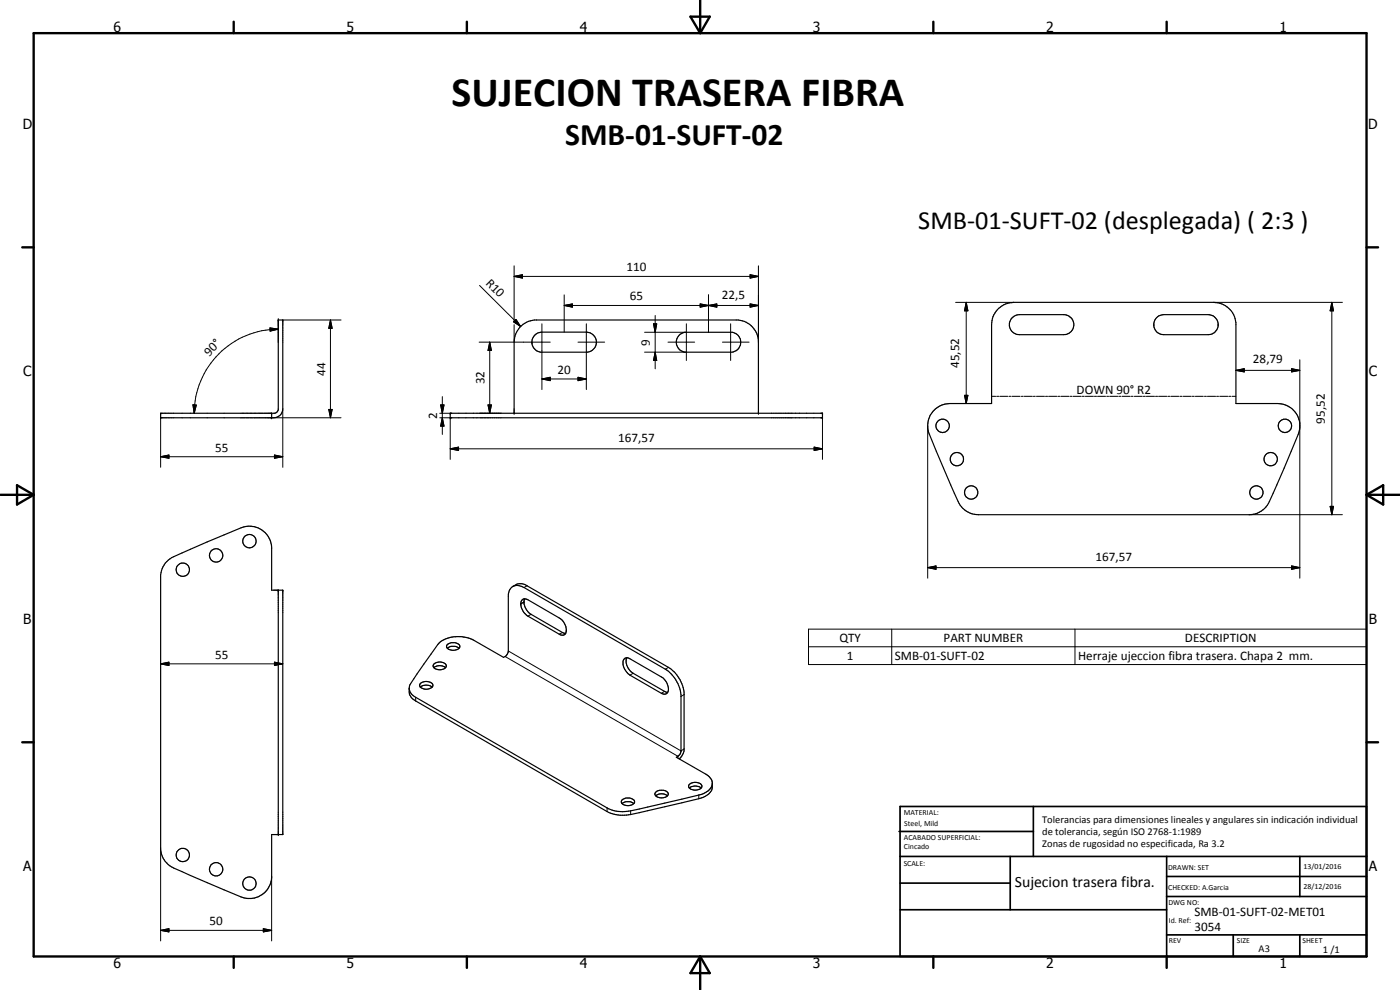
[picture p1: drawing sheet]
<svg xmlns="http://www.w3.org/2000/svg" width="420mm" height="297mm" viewBox="0 0 420 297" stroke-linecap="round" stroke-linejoin="round" font-family="sans-serif">
<g fill="none" stroke="#000" stroke-width=".35">
<path d="M299.8 92.5l2-1.3 2.4-.5h60.1a6.8 6.8 0 0 1 6.6 6.1v24.3h12.5a6.9 6.9 0 0 1 6.2 4l.5 2-.1 1.6-.4 1.6-8.7 20.2a6.7 6.7 0 0 1-6 3.9h-81.2a6.6 6.6 0 0 1-6.1-3.9 253.1 253.1 0 0 1-9.1-21.8 6.7 6.7 0 0 1 6.6-7.6h12.5v-23.7a6.4 6.4 0 0 1 2.2-4.9zM303.7 95.4l1-.7 1.2-.3h13.4a3 3 0 0 1 3 3 3 3 0 0 1-3 3h-13.4a2.99 2.99 0 0 1-2.7-1.8 2.99 2.99 0 0 1 .5-3.2zM347.1 95.3l.7-.5 1.5-.4h13.3a3 3 0 0 1 3 3 3 3 0 0 1-3 3h-13.3a3 3 0 0 1-2.8-1.8 3 3 0 0 1 .6-3.3zM160.5 100.5l1-.6 1.1-.2h13.4a3 3 0 0 1 3 2.8 3 3 0 0 1-2.7 3.2h-14a3 3 0 0 1-2.5-2.1 3 3 0 0 1 .7-3.1zM203.8 100.6l.6-.5 1.2-.4h14.1a3 3 0 0 1 2.6 3 3 3 0 0 1-2.6 3h-14.1a3 3 0 0 1-1.8-5.1zM48.2 124h34.3l.5-.2 .5-.9v-26.9h1.4v26.7a2.65 2.65 0 0 1-2.7 2.6h-34zM81.5 124v1.3M135.1 124h111.7v1.3h-111.7zM154.3 124v-21.3a6.8 6.8 0 0 1 6-6.7h61.3a6.7 6.7 0 0 1 6 6.1v21.9M50.5 168.1a11.8 11.8 0 0 1 4.1-2.2l17.7-7.5a6.9 6.9 0 0 1 7.2 1.4l.8 .9a6.2 6.2 0 0 1 1.2 3.4v13h3.4v73.3h-3.4v12.9a6.7 6.7 0 0 1-9.2 5.8l-20.2-8.7a6.6 6.6 0 0 1-3.9-5.4v-82.5l.3-1.3a6.5 6.5 0 0 1 2-3.1zM83.5 177.1v73.3M153.9 175.9a3.5 3.5 0 0 1 4.3-.1l42.9 24.7a10.1 10.1 0 0 1 3.5 4.6l.7 2.8v17.2a5.1 5.1 0 0 1-1.4 2.6"/>
<path d="M157.5 179.7a4.1 4.1 0 0 0 1.9 4.6l9.4 5.5 .9 .2M130.2 199.3a2.49 2.49 0 0 1 3.7 .4 2.05 2.05 0 0 1-3.1 1 .92 .92 0 0 1-.6-1.4zM134.2 193.5a2.77 2.77 0 0 1 3.6 0 .91 .91 0 0 1-.7 1.4 2.12 2.12 0 0 1-3.1-1.1zM134.3 194.5l1.2-.6 1.3 .1 1 .5M156.6 180.1l.5-.4 1.3 .3 9.4 5.4a3.8 3.8 0 0 1 1.7 4.9l-.6 .3-.8-.1-9.7-5.6a4 4 0 0 1-1.8-4.8zM187.4 197.7l.6-.3 .8 .1 9.7 5.6a3.9 3.9 0 0 1 1.7 4.8l-.6 .4-1.1-.3-9.5-5.4a4.3 4.3 0 0 1-1.8-4.7zM188.1 197.4a4.2 4.2 0 0 0 1.9 4.6l9.4 5.4 1 .4M122.8 206.5a3.5 3.5 0 0 0 1.9 3.8l57.5 33.2a10.7 10.7 0 0 0 7.1 .9l15.3-3.5 6.8-1.8a3.8 3.8 0 0 0 2.4-2.7v-1.6a2.99 2.99 0 0 0-1.7-2.3l-9.1-5.3a2.14 2.14 0 0 0 1.4-1.7v-17.1a10.6 10.6 0 0 0-4.7-7.6l-42.4-24.5a2.84 2.84 0 0 0-3.1-.4 2.84 2.84 0 0 0-1.6 2.6l-.1 17.1a2.42 2.42 0 0 1-1.4 1.6l-9.5-5.4a10.5 10.5 0 0 0-7.2-.3 6.2 6.2 0 0 0-3 1.9l-8.2 11.7a2.75 2.75 0 0 0 1.5 4.1l57.5 33.2a10 10 0 0 0 7.1 .9l20.7-4.8a4.7 4.7 0 0 0 3.8-3.2M126.1 205.1a2.54 2.54 0 0 1 3.8 .4 2.11 2.11 0 0 1-2.8 1.2 1.04 1.04 0 0 1-1-1.6zM126.1 206.2a2.94 2.94 0 0 1 3.6 0M130.2 200.3a2.88 2.88 0 0 1 3.5 0M196.8 237.7l.9-.5 1.4-.1a1.1 1.1 0 0 1 1.2 .5 1.1 1.1 0 0 1-.1 1.3 2.53 2.53 0 0 1-3.7-.6z"/>
<path d="M196.8 238.8a2.73 2.73 0 0 1 3.5 0M206.8 235.4a2.54 2.54 0 0 1 3.8 .4 2.12 2.12 0 0 1-3.1 1.1 .91 .91 0 0 1-.7-1.5zM206.9 236.5a2.67 2.67 0 0 1 3.5 0M186.6 240.1a2.72 2.72 0 0 1 3.3-.3l.5 .5a1.64 1.64 0 0 1-2.1 1.4 1.42 1.42 0 0 1-1.8-1.4zM186.7 241.1a2.81 2.81 0 0 1 3.3-.1l.2 .1"/>
<circle cx="282.9" cy="127.7" r="2.01"/>
<circle cx="287.2" cy="137.8" r="2"/>
<circle cx="381.3" cy="137.8" r="1.99"/>
<circle cx="385.6" cy="127.7" r="1.99"/>
<circle cx="291.5" cy="147.8" r="2"/>
<circle cx="377.1" cy="147.8" r="2"/>
<circle cx="54.9" cy="170.9" r="2.02"/>
<circle cx="64.9" cy="166.6" r="2.01"/>
<circle cx="74.8" cy="162.4" r="2.01"/>
<circle cx="54.9" cy="256.5" r="2"/>
<circle cx="64.9" cy="260.8" r="2"/>
<circle cx="74.9" cy="265.1" r="2.01"/>
</g>
<g fill="none" stroke="#000" stroke-width=".3">
<path d="M154.3 79.8v16.7M227.6 79.8v22.9M81 98.4l2.5 .4-2.4 .6zM83.5 98.8a25.3 25.3 0 0 0-25.2 25.2M83.5 95.6v7.1M84.9 96h17.5M99.2 96l.5 2.5h-1zM99.2 96v29.3M143.9 85.6l12.3 12.4M154.1 96.6l.7-.8 1.4 2.2zM154.3 82.9l2.5-.5v1zM154.3 82.9h73.3"/>
<path d="M154.3 97.4v5.3M154.8 95.8l1.4 2.2-2.1-1.4zM162.6 97.2v19.7M169.3 91.7l2.5-.5v1zM169.3 91.7h58.3M169.3 88.5v11.2M176 97.2v19.7M193.5 99.7h12.4M196.1 97.2h1l-.5 2.5zM196.6 94.7v16M206 97.2v11M210.1 91.2l2.5 .5-2.5 .5z"/>
<path d="M212.6 91.7l2.5-.5v1zM212.6 88.5v11.2M219.3 97.2v11M225.1 82.4l2.5 .5-2.5 .5zM225.1 91.2l2.5 .5-2.5 .5zM286.8 90.7h17.4M290 90.7l.5 2.6h-1zM290 90.7v30.4M364.3 90.7h38.6M399.7 90.7l.5 2.6h-1zM399.7 90.7v63.7M132.7 119v11.3"/>
<path d="M143.8 102.7h21.3M147 102.7l.5 2.5h-1zM147 102.7v21.3M162.6 113.7l2.5-.5v1zM162.6 113.7h13.4M173.5 113.2l2.5 .5-2.5 .5zM173.5 102.7h8M193.5 105.7h12.4M196.6 105.7l.5 2.5h-1zM200.5 102.7h8M216.8 102.7h8M289.5 118.6h1l-.5 2.5z"/>
<path d="M297.6 118.9h1.2M299.1 118.9h.7M300 118.9h2.5M302.8 118.9h.6M303.7 118.9h2.4M306.5 118.9h.6M307.4 118.9h2.4M310.1 118.9h.6M311.1 118.9h2.4M313.8 118.9h.6M314.7 118.9h2.4M317.4 118.9h.7"/>
<path d="M318.4 118.9h2.4M321.1 118.9h.6M322 118.9h2.5M324.8 118.9h.6M325.7 118.9h2.5M328.5 118.9h.6M329.4 118.9h2.4M332.1 118.9h.6M333 118.9h2.5M335.8 118.9h.6M336.7 118.9h2.5M339.5 118.9h.6"/>
<path d="M340.4 118.9h2.4M343.1 118.9h.6M344 118.9h2.5M346.8 118.9h.6M347.7 118.9h2.5M350.5 118.9h.6M351.4 118.9h2.4M354.1 118.9h.6M355 118.9h2.5M357.8 118.9h.6M358.7 118.9h2.4M361.5 118.9h.6"/>
<path d="M362.4 118.9h2.4M365.1 118.9h.6M366 118.9h2.5M368.8 118.9h.6M369.7 118.9h1.2M370.9 111.1l2.5-.5v1zM370.9 111.1h19.2M387.6 110.6l2.5 .5-2.5 .5zM390.1 107.9v65.6M48.2 137l2.5-.5v1zM48.2 137h36.7M48.2 125.3v14.9"/>
<path d="M57.9 121.5h1l-.6 2.5zM81.5 125.3h20.9M82.4 136.5l2.5 .5-2.5 .5zM84.9 122.7v17.5M98.7 122.9h1l-.5 2.4zM132 125.3h3.1v12.5M132 124h3.1M132.2 121.5h1.1l-.6 2.5zM132.7 125.3l.6 2.5h-1.1zM135.1 134.7l2.5-.5v1zM135.1 134.7h111.7M143.8 124h6.6"/>
<path d="M146.5 121.5h1l-.5 2.5zM244.3 134.2l2.5 .5-2.5 .5zM246.8 125.3v12.5M278.4 127.8v45.7M374.9 154.4h28M399.2 151.9h1l-.5 2.5zM158.2 175.8l-.9 .5M278.4 170.3l2.5-.5v1zM278.4 170.3h111.7M387.6 169.8l2.5 .5-2.5 .5zM48.2 199.2l2.5-.5v1zM48.2 199.2h36.7"/>
<path d="M82.4 198.7l2.5 .5-2.5 .5zM151.6 197l51.8 29.9v.6M152.6 195.3l51.8 30 .9-.6M157.3 180.6l-1 .6M159.4 184.3l-1 .6M168.8 189.8l-1 .5M242.6 188.8h167.5v10.6h-167.5zM242.6 194.1h167.5M267.6 188.8v10.6M322.6 188.8v10.6M124.7 209.2v1.1M190 202l-1 .6"/>
<path d="M199.4 207.4l-.9 .6M200.6 200.2l-.9 .6M205.3 208.4l-.9 .6M209.7 238.5v1.1M48.2 254.4v27.9M182.2 242.4v1.1M189.3 243.3v1.1M48.2 279.1l2.5-.5v1zM48.2 279.1h33.3M79 278.6l2.5 .5-2.5 .5zM81.5 262.9v19.4"/>
</g>
<g fill="#000">
<circle cx="83.5" cy="96" r=".18"/>
<circle cx="84.9" cy="96" r=".18"/>
<circle cx="346.3" cy="97.4" r=".18"/>
<circle cx="365.6" cy="97.4" r=".18"/>
<circle cx="159.6" cy="102.7" r=".18"/>
<circle cx="179" cy="102.7" r=".18"/>
<circle cx="48.2" cy="125.3" r=".18"/>
<circle cx="48.2" cy="124" r=".18"/>
<circle cx="81.5" cy="125.3" r=".18"/>
<circle cx="81.5" cy="124" r=".18"/>
<circle cx="135.1" cy="124" r=".18"/>
<circle cx="135.1" cy="125.3" r=".18"/>
<circle cx="154.3" cy="124" r=".18"/>
<circle cx="227.6" cy="124" r=".18"/>
<circle cx="246.8" cy="124" r=".18"/>
<circle cx="246.8" cy="125.3" r=".18"/>
<circle cx="83.5" cy="177.1" r=".18"/>
<circle cx="84.9" cy="177.1" r=".18"/>
<circle cx="156.3" cy="181.2" r=".18"/>
<circle cx="157.3" cy="180.6" r=".18"/>
<circle cx="170" cy="189.1" r=".18"/>
<circle cx="83.5" cy="250.4" r=".18"/>
</g>
<g fill="none" stroke="#000" stroke-width=".71">
<path d="M10.1 9.9h400v277.1h-400zM70.1 6.5v3.4M140.1 6.5v3.4M207.2 5h5.8l-2.9 4.9zM210.1 0v9.9M280.1 6.5v3.4M350.1 6.5v3.4M6.7 74.2h3.4M410.1 74.2h3.5M.1 148.5h10M5.1 145.6l5 2.9-5 2.9zM410.1 148.5h10"/>
<path d="M410.1 148.5l5-2.9v5.8zM6.7 222.7h3.4M410.1 222.7h3.5M70.1 287v3.4M140.1 287v3.4M210.1 287v10M210.1 287l2.9 5h-5.8zM280.1 287v3.4M350.1 287v3.4"/>
</g>
<g fill="none" stroke="#000" stroke-width=".51">
<path d="M269.8 249.5h40.3M270.1 242h140v45h-140zM270.1 257h140M303.2 257v16M310.1 242v15M350.1 257v30M390.1 257v12M270.1 265h33.1M270.1 273h80M350.1 269h60M350.1 263h60M350.1 280.5h60"/>
<path d="M370.1 280.5v6.5M390.1 280.5v6.5"/>
</g>
<g fill="#000">
<path d="M81 98.4l2.5 .4-2.4 .6zM99.2 96l.5 2.5h-1zM154.8 95.8l1.4 2.2-2.1-1.4zM154.3 82.9l2.5-.5v1zM169.3 91.7l2.5-.5v1zM196.1 97.2h1l-.5 2.5zM210.1 91.2l2.5 .5-2.5 .5zM212.6 91.7l2.5-.5v1zM225.1 82.4l2.5 .5-2.5 .5zM225.1 91.2l2.5 .5-2.5 .5zM290 90.7l.5 2.6h-1zM399.7 90.7l.5 2.6h-1z"/>
<path d="M147 102.7l.5 2.5h-1zM162.6 113.7l2.5-.5v1zM173.5 113.2l2.5 .5-2.5 .5zM196.6 105.7l.5 2.5h-1zM289.5 118.6h1l-.5 2.5zM370.9 111.1l2.5-.5v1zM387.6 110.6l2.5 .5-2.5 .5zM48.2 137l2.5-.5v1zM57.9 121.5h1l-.6 2.5zM82.4 136.5l2.5 .5-2.5 .5zM98.7 122.9h1l-.5 2.4zM132.2 121.5h1.1l-.6 2.5z"/>
<path d="M132.7 125.3l.6 2.5h-1.1zM135.1 134.7l2.5-.5v1zM146.5 121.5h1l-.5 2.5zM244.3 134.2l2.5 .5-2.5 .5zM399.2 151.9h1l-.5 2.5zM278.4 170.3l2.5-.5v1zM387.6 169.8l2.5 .5-2.5 .5zM48.2 199.2l2.5-.5v1zM82.4 198.7l2.5 .5-2.5 .5zM48.2 279.1l2.5-.5v1zM79 278.6l2.5 .5-2.5 .5z"/>
</g>
<text font-size="12.6" x="135.5" y="31.8">SUJECION TRASERA FIBRA</text>
<text font-size="9.4" x="169.6" y="43.6">SMB-01-SUFT-02</text>
<text font-size="7.9" x="275.6" y="68.6">SMB-01-SUFT-02 (desplegada) ( 2:3 )</text>
<text font-size="4.7" x="304.6" y="266.2">Sujecion trasera fibra.</text>
<g font-size="4.2">
<text x="34" y="9.6">6</text>
<text x="104" y="9.6">5</text>
<text x="174" y="9.6">4</text>
<text x="244" y="9.6">3</text>
<text x="314" y="9.6">2</text>
<text x="384" y="9.6">1</text>
<text x="6.8" y="38.7">D</text>
<text x="410.6" y="38.7">D</text>
<text x="7" y="112.9">C</text>
<text x="410.8" y="112.9">C</text>
<text x="7" y="187.1">B</text>
<text x="410.8" y="187.1">B</text>
<text x="7" y="261.4">A</text>
<text x="410.8" y="261.4">A</text>
<text x="34" y="290.4">6</text>
<text x="104" y="290.4">5</text>
<text x="174" y="290.4">4</text>
<text x="244" y="290.4">3</text>
<text x="314" y="290.4">2</text>
<text x="384" y="290.4">1</text>
</g>
<g font-size="3.9">
<text x="188" y="81.4">110</text>
<text x="145.6" y="85.1" transform="rotate(45 145.6 85.1)">R10</text>
<text x="216.7" y="89.6">22,5</text>
<text x="189" y="90.1">65</text>
<text x="62.7" y="107" transform="rotate(-45 62.7 107)">90°</text>
<text x="195.1" y="103.7" transform="rotate(-90 195.1 103.7)">9</text>
<text x="97.7" y="112.7" transform="rotate(-90 97.7 112.7)">44</text>
<text x="167.3" y="112.2">20</text>
<text x="287.9" y="110.4" transform="rotate(-90 287.9 110.4)">45,52</text>
<text x="376" y="109.1">28,79</text>
<text x="145.4" y="115.4" transform="rotate(-90 145.4 115.4)">32</text>
<text x="323.1" y="118.2">DOWN 90° R2</text>
<text x="131.2" y="125.7" transform="rotate(-90 131.2 125.7)">2</text>
<text x="397.6" y="127.1" transform="rotate(-90 397.6 127.1)">95,52</text>
<text x="64.6" y="135.5">55</text>
<text x="185.5" y="132.6">167,57</text>
<text x="328.8" y="168.2">167,57</text>
<text x="64.6" y="197.7">55</text>
<text x="251.9" y="192.7">QTY</text>
<text x="254.1" y="198">1</text>
<text x="268.6" y="198">SMB-01-SUFT-02</text>
<text x="283.2" y="192.7">PART NUMBER</text>
<text x="355.6" y="192.7">DESCRIPTION</text>
<text x="323.5" y="198.1">Herraje ujeccion fibra trasera. Chapa 2 mm.</text>
<text x="358.5" y="275">SMB-01-SUFT-02-MET01</text>
<text x="62.9" y="277.6">50</text>
<text x="358.5" y="279.4">3054</text>
</g>
<g font-size="3.1">
<text x="312.7" y="246.8">Tolerancias para dimensiones lineales y angulares sin indicación individual</text>
<text x="312.7" y="250.4">de tolerancia, según ISO 2768-1:1989</text>
<text x="312.7" y="254">Zonas de rugosidad no especificada, Ra 3.2</text>
<text x="377.7" y="285.6">A3</text>
<text x="397" y="285.9">1 /1</text>
</g>
<g font-size="2.4">
<text x="271.2" y="244.4">MATERIAL:</text>
<text x="271.3" y="252">ACABADO SUPERFICIAL:</text>
<text x="271.4" y="247.9">Steel, Mild</text>
<text x="271.3" y="254.6">Cincado</text>
<text x="271.2" y="259.7">SCALE:</text>
<text x="350.6" y="260.9">DRAWN: SET</text>
<text x="391.2" y="260.6">13/01/2016</text>
<text x="350.6" y="267">CHECKED: A.Garcia</text>
<text x="391.2" y="266.7">28/12/2016</text>
<text x="350.6" y="271.4">DWG NO:</text>
<text x="350.8" y="276.9">Id. Ref:</text>
<text x="350.8" y="282.8">REV</text>
<text x="371.2" y="282.9">SIZE</text>
<text x="390.9" y="282.9">SHEET</text>
</g>
</svg>
